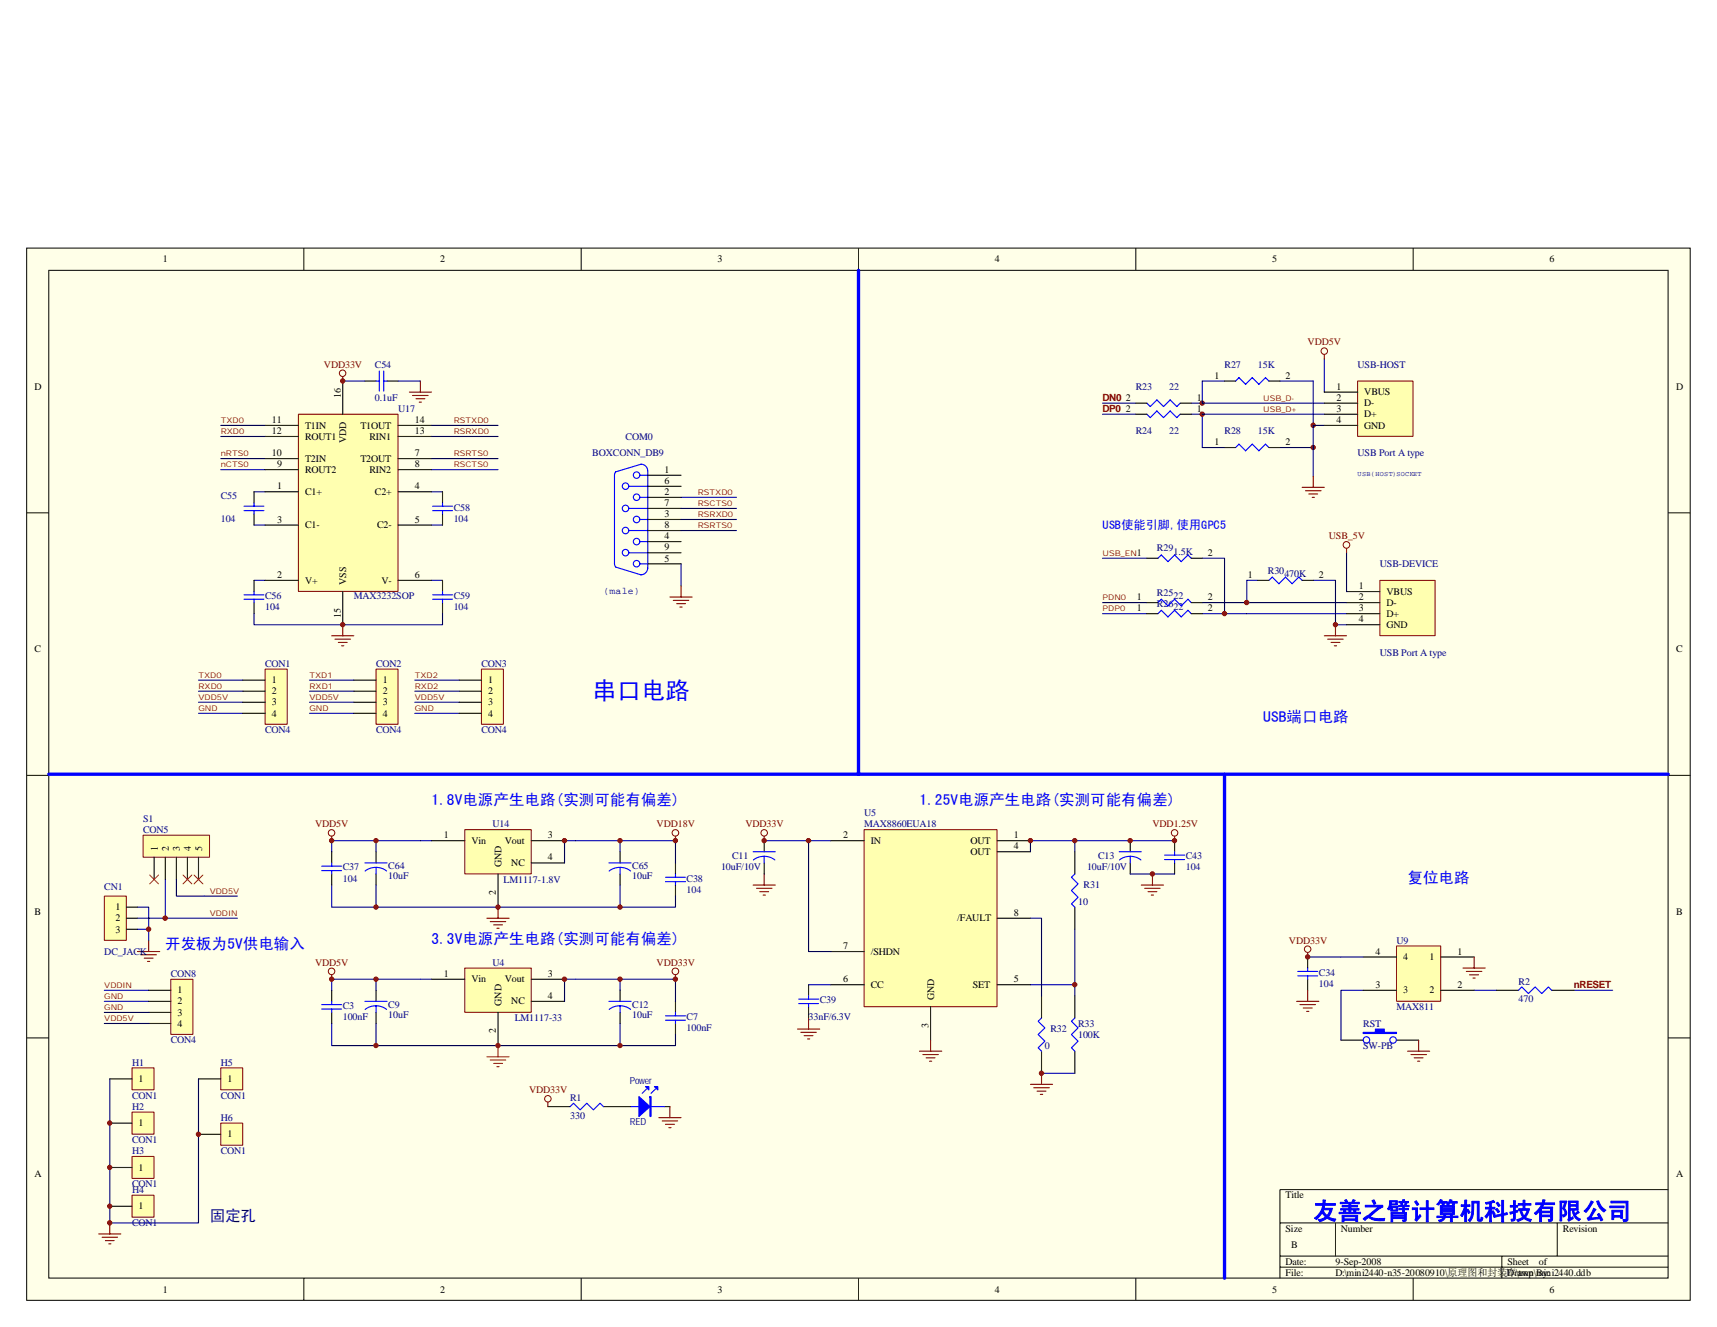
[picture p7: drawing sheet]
<svg xmlns="http://www.w3.org/2000/svg" width="279mm" height="216mm" viewBox="0 0 279 216" stroke-linecap="round" stroke-linejoin="round" font-family="sans-serif">
<path d="M4.3 40.4h270.7v171.2h-270.7z" fill="#ffffe8"/>
<g fill="none" stroke="#000" stroke-width=".16">
<path d="M4.3 40.4h270.7v171.2h-270.7zM7.9 44h263.5v163.9h-263.5zM49.4 40.4v3.6M94.6 40.4v3.6M139.7 40.4v3.6M184.8 40.4v3.6M230 40.4v3.6M4.3 83.4h3.6M271.5 83.4h3.6M4.3 126.2h3.6M271.5 126.2h3.6M4.3 168.9h3.6"/>
<path d="M271.5 168.9h3.6M208.3 199h63.2M217.3 199v5.4M253.4 199v5.4M271.5 193.5h-63.2v14.5M49.4 208v3.6M94.6 208v3.6M139.7 208v3.6M184.8 208v3.6M208.3 204.4h63.2M208.3 206.2h63.2M230 208v3.6"/>
<path d="M244.4 204.4v3.6"/>
</g>
<path d="M55.8 61.3v.7M66.6 63.8h3.6M67.1 64.3h2.6M67.7 64.9h1.4M68.2 65.4h.4M68.4 62v1.8M54 103.4h3.6M54.5 104h2.5M55.1 104.5h1.4M55.6 105.1h.3M55.8 101.6v1.8" fill="none" stroke="#800000" stroke-width=".18"/>
<g fill="none" stroke="#000080" stroke-width=".18">
<path d="M35.9 69.2h7.2M35.9 71h7.2M35.9 74.6h7.2M35.9 76.4h7.2M70.2 69.2h10.8M70.2 71h10.8M70.2 74.6h10.8M70.2 76.4h10.8M41.3 99.8v1.8h30.7v-1.8M41.3 80h1.8M41.3 85.4h1.8M41.3 94.4h1.8"/>
<path d="M70.2 80h1.8M70.2 85.4h1.8M70.2 94.4h1.8"/>
</g>
<path d="M41.3 80v1.8M41.3 83.6v1.8M41.3 94.4v1.8M41.3 98v1.8M72 80v1.8M72 83.6v1.8M72 94.4v1.8M72 98v1.8" fill="none" stroke="#000" stroke-width=".18"/>
<g fill="none" stroke="#00f" stroke-width=".18">
<path d="M39.7 83.1h3.2M39.7 82.4h3.2M39.7 97.5h3.2M39.7 96.8h3.2M41.3 81.8v.6M41.3 83.1v.5M41.3 96.2v.6M41.3 97.5v.5M70.4 83.1h3.2M70.4 82.4h3.2M70.4 97.5h3.2M70.4 96.8h3.2"/>
<path d="M72 81.8v.6M72 83.1v.5M72 96.2v.6M72 97.5v.5"/>
</g>
<circle cx="55.8" cy="60.7" r=".53" fill="none" stroke="#800000" stroke-width=".16"/>
<path d="M48.6 67.4h16.2v28.8h-16.2z" fill="#ffffb0"/>
<path d="M48.6 67.4h16.2v28.8h-16.2z" fill="none" stroke="#800000" stroke-width=".16"/>
<g fill="none" stroke="#000" stroke-width=".18">
<path d="M43.1 69.2h5.5M43.1 71h5.5M43.1 74.6h5.5M43.1 76.4h5.5M55.8 62v5.4M59.4 62h1.8M63 62h1.8M64.8 69.2h5.4M64.8 71h5.4M64.8 74.6h5.4M64.8 76.4h5.4M105.4 79.1h5.4"/>
<path d="M105.4 77.3h5.4M43.1 80h5.5M43.1 85.4h5.5M43.1 94.4h5.5M55.8 96.2v5.4M64.8 80h5.4M64.8 85.4h5.4M64.8 94.4h5.4M105.4 91.7h5.4M105.4 89.9h5.4M105.4 88.1h5.4M105.4 86.3h5.4"/>
<path d="M105.4 84.5h5.4M105.4 82.7h5.4M105.4 80.9h5.4M186.6 90.8h1.8M193.8 90.8h1.8"/>
</g>
<g fill="none" stroke="#00f" stroke-width=".18">
<path d="M61.2 62h.5M61.7 60.4v3.2M62.4 62h.6M62.4 60.4v3.2M100 77.3v14.4M100.2 76.8l-.2 .5M102.3 79.1h3.1M104.1 77.3h1.3M104.3 75.5a1.07 1.07 0 0 1 1.1 1.1M104.3 75.5l-4.1 1.3M105.4 76.6v15.9M100 91.7l.2 .5"/>
<path d="M100.2 92.3l4.1 1.2M102.3 89.9h3.1M102.3 86.3h3.1M102.3 82.7h3.1M104.1 91.7h1.3M104.1 88.1h1.3M104.1 84.5h1.3M104.1 80.9h1.3M105.4 92.4a1.08 1.08 0 0 1-1.1 1.1M188.4 90.8l.6-.5 1.1 1.1 1-1.1 1.1 1.1 1.1-1.1 .5 .5"/>
<circle cx="101.8" cy="79.1" r=".53"/>
<circle cx="103.6" cy="77.3" r=".53"/>
<circle cx="101.8" cy="86.3" r=".53"/>
<circle cx="101.8" cy="89.9" r=".53"/>
<circle cx="101.8" cy="82.7" r=".53"/>
<circle cx="103.6" cy="80.9" r=".53"/>
<circle cx="103.6" cy="88.1" r=".53"/>
<circle cx="103.6" cy="91.7" r=".53"/>
<circle cx="103.6" cy="84.5" r=".53"/>
</g>
<g fill="none" stroke="#000080" stroke-width=".18">
<path d="M215.5 58.4v5.4M55.8 62h3.6M64.8 62h3.6M179.4 65.6h5.4M179.4 67.4h5.4M193.8 65.6h21.7M193.8 67.4h21.7M195.6 67.4v5.4h3.7M199.3 62h-3.7v3.6M208.3 62h5.4v15.5M208.3 72.8h5.4M213.7 69.2h1.8"/>
<path d="M110.8 91.7v3.6M110.8 80.9h9M110.8 84.5h9M110.8 86.3h9M110.8 82.7h9M195.6 98h23.5M202.9 99.8h16.2M204.7 94.4h-1.8v3.6M213.7 94.4h3.6v7.2h1.8"/>
</g>
<path d="M109 97.1h3.6M109.6 97.7h2.5M110.1 98.2h1.4M110.6 98.8h.4M110.8 95.3v1.8" fill="none" stroke="#800000" stroke-width=".18"/>
<g fill="#800000" stroke="#800000" stroke-width=".16">
<circle cx="213.7" cy="72.8" r=".35"/>
<circle cx="195.6" cy="65.6" r=".35"/>
<circle cx="213.7" cy="69.2" r=".36"/>
<circle cx="202.9" cy="98" r=".36"/>
<circle cx="195.6" cy="67.4" r=".35"/>
</g>
<path d="M220.9 62h9v9h-9z" fill="#ffffb0"/>
<path d="M220.9 62h9v9h-9z" fill="none" stroke="#800000" stroke-width=".16"/>
<path d="M215.5 63.8h5.4M215.5 65.6h5.4M215.5 67.4h5.4M215.5 69.2h5.4" fill="none" stroke="#000" stroke-width=".18"/>
<path d="M224.6 94.4h8.9v9h-8.9z" fill="#ffffb0"/>
<g fill="none" stroke="#800000" stroke-width=".16">
<path d="M224.5 94.4h9v9h-9z"/>
<circle cx="215.5" cy="57.1" r=".53"/>
<circle cx="219.1" cy="88.7" r=".54"/>
</g>
<g fill="none" stroke="#000" stroke-width=".18">
<path d="M184.8 65.6h1.8M184.8 67.4h1.8M192 65.6h1.8M192 67.4h1.8M199.3 72.8h1.8M199.3 62h1.8M206.5 72.8h1.8M206.5 62h1.8M186.6 98h1.8M186.6 99.8h1.8M193.8 98h1.8M193.8 99.8h1.8"/>
<path d="M204.7 94.4h1.8M211.9 94.4h1.8M219.1 96.2h5.4M219.1 98h5.4M219.1 99.8h5.4M219.1 101.6h5.4M218.2 169.2h3.6M227.2 169.2h3.6"/>
</g>
<g fill="none" stroke="#00f" stroke-width=".18">
<path d="M186.6 65.6l.6 .5 1.1-1 1 1 1.1-1 1.1 1 .5-.5M186.6 67.4l.6 .5 1.1-1 1 1 1.1-1 1.1 1 .5-.5M201.1 72.8l.5-.5 1.1 1 1.1-1 1.1 1 1-1 .6 .5M201.1 62l.5-.6 1.1 1.1 1.1-1.1 1.1 1.1 1-1.1 .6 .6M188.4 99.8l.6-.5 1.1 1.1 1-1.1 1.1 1.1 1.1-1.1 .5 .5M188.4 98l.6-.5 1.1 1.1 1-1.1 1.1 1.1 1.1-1.1 .5 .5M206.5 94.4l.5-.5 1.1 1.1 1.1-1.1 1.1 1.1 1-1.1 .6 .5"/>
<circle cx="222.4" cy="169.2" r=".53"/>
<circle cx="226.7" cy="169.2" r=".53"/>
</g>
<path d="M215.5 57.7v.7M211.9 79.3h3.6M212.4 79.8h2.6M213.7 77.5v1.8M213 80.4h1.4M213.5 80.9h.4M219.1 89.2v.7M215.5 103.4h3.6M216 104h2.6M216.6 104.5h1.4M217.1 105.1h.4M217.3 101.6v1.8" fill="none" stroke="#800000" stroke-width=".18"/>
<path d="M179.4 99.8h7.2M179.4 98h7.2M179.4 90.8h7.2M195.6 90.8h3.7v9M195.6 99.8h7.3M219.1 89.9v6.3M256.1 161.1h6.3" fill="none" stroke="#000080" stroke-width=".18"/>
<path d="M221.8 168h2v-.6h1.5v.6h1.9v.1h-5.4z" fill-rule="evenodd" fill="#00f" stroke="#00f" stroke-width=".18"/>
<path d="M227.3 153.9h7.1v9h-7.1z" fill="#ffffb0"/>
<g fill="none" stroke="#800000" stroke-width=".16">
<path d="M227.2 153.9h7.2v9h-7.2z"/>
<circle cx="212.8" cy="154.4" r=".53"/>
</g>
<path d="M212.8 155.7v1.8M212.8 159.3v1.8M221.8 155.7h5.4M234.5 155.7h5.4M221.8 161.1h5.4M234.5 161.1h5.4M243.5 161.1h3.6M252.5 161.1h3.6" fill="none" stroke="#000" stroke-width=".18"/>
<g fill="none" stroke="#800000" stroke-width=".18">
<path d="M212.8 155v.7M238.1 157.5h3.6M238.6 158.1h2.5M239.1 158.6h1.5M239.7 159.1h.4M239.9 155.7v1.8M211 162.9h3.6M211.5 163.4h2.6M212.1 164h1.4M212.6 164.5h.4M212.8 161.1v1.8M229 171h3.6"/>
<path d="M229.6 171.6h2.5M230.1 172.1h1.5M230.7 172.7h.3M230.8 169.2v1.8"/>
</g>
<path d="M211.2 158.8h3.2M211.2 158.1h3.2M212.8 157.5v.6M212.8 158.8v.5M247.1 161.1l.5-.5 1.1 1 1.1-1 1.1 1 1.1-1 .5 .5" fill="none" stroke="#00f" stroke-width=".18"/>
<path d="M218.2 155.7h3.6M221.8 161.1h-3.6v8.1" fill="none" stroke="#000080" stroke-width=".18"/>
<path d="M61.2 108.9h3.6v8.9h-3.6z" fill="#ffffb0"/>
<path d="M61.2 108.9h3.6v8.9h-3.6z" fill="none" stroke="#800000" stroke-width=".16"/>
<path d="M57.6 110.7h3.6M57.6 112.5h3.6M57.6 114.3h3.6M57.6 116.1h3.6" fill="none" stroke="#000" stroke-width=".18"/>
<path d="M32.3 110.7h7.2M32.3 112.5h7.2M32.3 114.3h7.2M32.3 116.1h7.2M50.4 110.7h7.2M50.4 112.5h7.2M50.4 114.3h7.2M50.4 116.1h7.2" fill="none" stroke="#000080" stroke-width=".18"/>
<path d="M78.4 108.9h3.5v8.9h-3.5z" fill="#ffffb0"/>
<path d="M78.3 108.9h3.6v8.9h-3.6z" fill="none" stroke="#800000" stroke-width=".16"/>
<path d="M74.7 110.7h3.6M74.7 112.5h3.6M74.7 114.3h3.6M74.7 116.1h3.6" fill="none" stroke="#000" stroke-width=".18"/>
<path d="M67.5 110.7h7.2M67.5 112.5h7.2M67.5 114.3h7.2M67.5 116.1h7.2" fill="none" stroke="#000080" stroke-width=".18"/>
<path d="M43.2 108.9h3.5v8.9h-3.5z" fill="#ffffb0"/>
<path d="M43.1 108.9h3.6v8.9h-3.6z" fill="none" stroke="#800000" stroke-width=".16"/>
<path d="M39.5 110.7h3.6M39.5 112.5h3.6M39.5 114.3h3.6M39.5 116.1h3.6" fill="none" stroke="#000" stroke-width=".18"/>
<path d="M139.7 44v82M7.9 126h263.6" fill="none" stroke="#00f" stroke-width=".54"/>
<g fill="#800000" stroke="#800000" stroke-width=".16">
<circle cx="55.8" cy="101.6" r=".35"/>
<circle cx="55.8" cy="62" r=".35"/>
<circle cx="217.3" cy="101.6" r=".35"/>
<circle cx="199.3" cy="99.8" r=".35"/>
</g>
<path d="M22.4 154.8h3.6M22.9 155.3h2.5M23.5 155.9h1.4M24 156.4h.4M24.2 153v1.8" fill="none" stroke="#800000" stroke-width=".18"/>
<path d="M17 145.8h3.6v7.2h-3.6z" fill="#ffffb0"/>
<g fill="none" stroke="#800000" stroke-width=".16">
<path d="M17 145.8h3.6v7.2h-3.6z"/>
<circle cx="89.2" cy="178.8" r=".53"/>
</g>
<g fill="none" stroke="#000" stroke-width=".18">
<path d="M20.6 147.6h1.8M20.6 149.4h1.8M20.6 151.2h1.8M54 161.1v1.8M54 164.7v1.8M61.2 161.1v1.8M61.2 164.7v1.8M100.9 161.1v1.8M100.9 164.7v1.8M109.9 162.9v1.8M109.9 166.5v1.8M89.2 180h3.6"/>
<path d="M98.2 180h4.5M108.1 180h.9"/>
</g>
<path d="M22.4 151.2h1.8M54 159.3v1.8M68.4 159.3h-7.2v1.8M93.7 159.3h16.2v3.6M100.9 159.3v1.8M54 166.5v3.6h7.2M61.2 166.5v3.6M100.9 166.5v3.6h-39.7M109.9 168.3v1.8h-9" fill="none" stroke="#000080" stroke-width=".18"/>
<g fill="none" stroke="#00f" stroke-width=".18">
<path d="M52.3 164.2h3.3M52.3 163.4h3.3M54 162.9v.5M54 164.2v.5M59.4 162.9h3.6M61.2 163.6l1.1 .2 .6 .4M61.2 163.6l-1.1 .2-.7 .4M61.2 163.6v1.1M99.1 162.9h3.6M100.9 163.6l1.1 .2 .6 .4M100.9 163.6l-1.1 .2-.7 .4M100.9 163.6v1.1"/>
<path d="M105.2 177.2l-.7 .7M106.7 177.2l-.8 .7M108.3 166h3.2M108.3 165.3h3.2M109.9 164.7v.6M109.9 166v.5M92.8 180l.5-.5 1.1 1.1 1.1-1.1 1.1 1.1 1-1.1 .6 .5M102.7 180h5.4"/>
</g>
<g fill="#00f" stroke="#00f" stroke-width=".18">
<path d="M104 178.4l1.8 1.6-1.8 1.7z"/>
<path d="M106.5 176.8h.5v.5z"/>
<path d="M105.1 176.8h.5v.5z"/>
<path d="M105.8 178.4h.1v3.3h-.1z" fill-rule="evenodd"/>
</g>
<path d="M89.2 179.3v.7M107.2 181.8h3.6M107.8 182.4h2.5M108.3 182.9h1.4M108.8 183.5h.4M109 180v1.8" fill="none" stroke="#800000" stroke-width=".18"/>
<path d="M75.6 157.5h10.8v7.2h-10.8z" fill="#ffffb0"/>
<path d="M75.6 157.5h10.8v7.2h-10.8z" fill="none" stroke="#800000" stroke-width=".16"/>
<path d="M70.2 159.3h5.4M86.5 159.3h5.4M81 164.7v5.4M86.5 162.9h5.4" fill="none" stroke="#000" stroke-width=".18"/>
<path d="M68.4 159.3h1.8M93.7 159.3h-1.8v3.6" fill="none" stroke="#000080" stroke-width=".18"/>
<path d="M21.5 173.8h3.6v3.5h-3.6z" fill="#ffffb0"/>
<path d="M21.5 173.7h3.6v3.6h-3.6z" fill="none" stroke="#800000" stroke-width=".16"/>
<path d="M17.9 175.5h3.6" fill="none" stroke="#000" stroke-width=".18"/>
<path d="M21.5 181h3.6v3.5h-3.6z" fill="#ffffb0"/>
<path d="M21.5 180.9h3.6v3.6h-3.6z" fill="none" stroke="#800000" stroke-width=".16"/>
<path d="M17.9 182.7h3.6" fill="none" stroke="#000" stroke-width=".18"/>
<path d="M21.5 194.5h3.6v3.5h-3.6z" fill="#ffffb0"/>
<path d="M21.5 194.5h3.6v3.5h-3.6z" fill="none" stroke="#800000" stroke-width=".16"/>
<path d="M17.9 196.3h3.6" fill="none" stroke="#000" stroke-width=".18"/>
<path d="M21.5 188.2h3.6v3.5h-3.6z" fill="#ffffb0"/>
<path d="M21.5 188.2h3.6v3.5h-3.6z" fill="none" stroke="#800000" stroke-width=".16"/>
<path d="M17.9 189.9h3.6" fill="none" stroke="#000" stroke-width=".18"/>
<path d="M33.2 145.8h5.4M17.9 175.5v23.5" fill="none" stroke="#000080" stroke-width=".18"/>
<path d="M17.9 199v1.8M16.1 200.8h3.6M16.6 201.3h2.5M17.1 201.8h1.5M17.7 202.4h.4" fill="none" stroke="#800000" stroke-width=".18"/>
<path d="M23.3 135.9h10.8v3.6h-10.8z" fill="#ffffb0"/>
<path d="M23.3 135.9h10.8v3.6h-10.8z" fill="none" stroke="#800000" stroke-width=".16"/>
<path d="M25.1 139.5v3.6M26.9 139.5v3.6M28.7 139.5v3.6M30.5 139.5v3.6M32.3 139.5v3.6" fill="none" stroke="#000" stroke-width=".18"/>
<path d="M24.4 142.4l1.4 1.4M25.8 142.4l-1.4 1.4M29.8 142.4l1.4 1.4M31.2 142.4l-1.4 1.4M31.6 142.4l1.4 1.4M33 142.4l-1.4 1.4" fill="none" stroke="#f00" stroke-width=".16"/>
<path d="M28.7 143.1v2.7h4.5" fill="none" stroke="#000080" stroke-width=".18"/>
<path d="M27.8 159.3h3.6v9h-3.6z" fill="#ffffb0"/>
<path d="M27.8 159.3h3.6v9h-3.6z" fill="none" stroke="#800000" stroke-width=".16"/>
<path d="M24.2 161.1h3.6M24.2 162.9h3.6M24.2 164.7h3.6M24.2 166.5h3.6" fill="none" stroke="#000" stroke-width=".18"/>
<path d="M17 161.1h7.2M17 162.9h7.2M17 164.7h7.2M17 166.5h7.2" fill="none" stroke="#000080" stroke-width=".18"/>
<path d="M35.9 173.8h3.6v3.5h-3.6z" fill="#ffffb0"/>
<path d="M35.9 173.7h3.6v3.6h-3.6z" fill="none" stroke="#800000" stroke-width=".16"/>
<path d="M32.3 175.5h3.6" fill="none" stroke="#000" stroke-width=".18"/>
<path d="M35.9 182.8h3.6v3.5h-3.6z" fill="#ffffb0"/>
<g fill="none" stroke="#800000" stroke-width=".16">
<path d="M35.9 182.7h3.6v3.6h-3.6z"/>
<circle cx="54" cy="135.5" r=".53"/>
</g>
<path d="M54 138.6v1.8M61.2 138.6v1.8M100.9 138.6v1.8M54 142.2v1.8M61.2 142.2v1.8M100.9 142.2v1.8M109.9 140.4v1.8M109.9 144v1.8M32.3 184.6h3.6" fill="none" stroke="#000" stroke-width=".18"/>
<path d="M61.2 136.8v1.8M68.4 136.8h-14.4v1.8M93.7 136.8h16.2v3.6M100.9 136.8v1.8M54 144v3.6h7.2M61.2 144v3.6M100.9 144v3.6h-39.7M109.9 145.8v1.8h-9M32.3 175.5v23.5h-14.4" fill="none" stroke="#000080" stroke-width=".18"/>
<path d="M79.2 171.9h3.6M79.8 172.5h2.5M80.3 173h1.5M80.9 173.5h.3M81 170.1v1.8" fill="none" stroke="#f00" stroke-width=".18"/>
<g fill="none" stroke="#00f" stroke-width=".18">
<path d="M52.3 141.6h3.3M52.3 140.9h3.3M54 140.4v.5M54 141.6v.6M59.4 140.4h3.6M61.2 141.1l1.1 .2 .6 .4M61.2 141.1l-1.1 .2-.7 .4M61.2 141.1v1.1M99.1 140.4h3.6M100.9 141.1l1.1 .2 .6 .4M100.9 141.1l-1.1 .2-.7 .4M100.9 141.1v1.1"/>
<path d="M108.3 143.4h3.2M108.3 142.7h3.2M109.9 142.2v.5M109.9 143.4v.6"/>
</g>
<path d="M54 136.1v.7M79.2 149.4h3.6M79.8 149.9h2.5M80.3 150.5h1.5M80.9 151h.3M81 147.6v1.8" fill="none" stroke="#800000" stroke-width=".18"/>
<path d="M75.6 135h10.8v7.2h-10.8z" fill="#ffffb0"/>
<g fill="none" stroke="#800000" stroke-width=".16">
<path d="M75.6 135h10.8v7.2h-10.8z"/>
<circle cx="109.9" cy="135.5" r=".54"/>
<circle cx="53.9" cy="158" r=".53"/>
<circle cx="109.9" cy="158" r=".54"/>
</g>
<path d="M70.2 136.8h5.4M86.5 136.8h5.4M81 142.2v5.4M86.5 140.4h5.4" fill="none" stroke="#000" stroke-width=".18"/>
<path d="M68.4 136.8h1.8M93.7 136.8h-1.8v3.6M22.4 147.6h1.8v5.4M22.4 149.4h4.5M26.9 143.1v6.3h11.7M54 159.3h7.2" fill="none" stroke="#000080" stroke-width=".18"/>
<path d="M109.9 136.1v.7M54 158.6v.7M109.9 158.6v.7" fill="none" stroke="#800000" stroke-width=".18"/>
<g fill="#800000" stroke="#800000" stroke-width=".16">
<circle cx="24.2" cy="151.2" r=".35"/>
<circle cx="61.2" cy="159.3" r=".35"/>
<circle cx="61.2" cy="170.1" r=".35"/>
<circle cx="109.9" cy="159.3" r=".35"/>
<circle cx="100.9" cy="159.3" r=".35"/>
<circle cx="54" cy="159.3" r=".35"/>
<circle cx="81" cy="170.1" r=".35"/>
<circle cx="91.9" cy="159.3" r=".35"/>
<circle cx="17.9" cy="182.7" r=".35"/>
<circle cx="17.9" cy="196.2" r=".35"/>
<circle cx="17.9" cy="189.9" r=".35"/>
<circle cx="17.9" cy="199" r=".35"/>
<circle cx="32.3" cy="184.5" r=".35"/>
<circle cx="81" cy="147.6" r=".35"/>
<circle cx="61.2" cy="136.8" r=".35"/>
<circle cx="61.2" cy="147.6" r=".35"/>
<circle cx="100.9" cy="147.6" r=".35"/>
<circle cx="109.9" cy="136.8" r=".35"/>
<circle cx="100.9" cy="136.8" r=".35"/>
<circle cx="54" cy="136.8" r=".35"/>
<circle cx="91.9" cy="136.8" r=".35"/>
<circle cx="26.9" cy="149.4" r=".36"/>
<circle cx="100.9" cy="170.1" r=".35"/>
</g>
<path d="M140.6 135h21.6v28.8h-21.6z" fill="#ffffb0"/>
<g fill="none" stroke="#800000" stroke-width=".16">
<path d="M140.6 135h21.6v28.8h-21.6z"/>
<circle cx="124.4" cy="135.5" r=".53"/>
<circle cx="191.1" cy="135.5" r=".53"/>
</g>
<g fill="none" stroke="#000" stroke-width=".18">
<path d="M124.4 136.8v1.8M135.2 136.8h5.4M162.3 136.8h5.4M162.3 138.6h5.4M174.9 138.6v3.6M183.9 136.8v1.8M191.1 136.8v1.8M124.4 140.4v1.8M135.2 154.8h5.4M162.3 149.4h5.4M174.9 147.6v3.6M183.9 140.4v1.8"/>
<path d="M191.1 140.4v1.8M131.6 160.2v1.8M131.6 163.8v1.8M135.2 160.2h5.4M151.4 163.8v5.4M162.3 160.2h5.4M169.5 162v3.6M169.5 171v3.6M174.9 162v3.6M174.9 171v3.6"/>
</g>
<g fill="none" stroke="#00f" stroke-width=".18">
<path d="M122.6 138.6h3.6M124.4 139.3l1.1 .2 .6 .4M124.4 139.3l-1.2 .2-.6 .4M124.4 139.3v1.1M182.1 138.6h3.6M183.9 139.3l1.1 .2 .7 .4M183.9 139.3l-1.1 .2-.6 .4M183.9 139.3v1.1M189.5 139.8h3.3M189.5 139.1h3.3M191.1 138.6v.5M191.1 139.8v.6"/>
<path d="M174.9 142.2l-.6 .5 1.1 1.1-1.1 1.1 1.1 1.1-1.1 1.1 .6 .5M130 163.3h3.2M130 162.6h3.2M131.6 162v.6M131.6 163.3v.5M169.5 165.6l-.6 .6 1.1 1-1.1 1.1 1.1 1.1-1.1 1.1 .6 .5M174.9 165.6l-.6 .6 1.1 1-1.1 1.1 1.1 1.1-1.1 1.1 .6 .5"/>
</g>
<path d="M124.4 136.8h10.8M131.6 136.8v18h3.6M174.9 136.8v1.8M191.1 136.8h-23.4v1.8M167.7 149.4h1.8v12.6M174.9 151.2v10.8M183.9 142.2h7.2M212.8 155.7h5.4M131.6 160.2h3.6M167.7 160.2h7.2M169.5 174.6h5.4M239.9 161.1h3.6" fill="none" stroke="#000080" stroke-width=".18"/>
<g fill="none" stroke="#800000" stroke-width=".18">
<path d="M124.4 136.1v.7M191.1 136.1v.7M122.6 144h3.6M123.1 144.5h2.5M123.6 145.1h1.5M124.2 145.6h.3M124.4 142.2v1.8M185.7 144h3.6M186.3 144.5h2.5M186.8 145.1h1.5M187.3 145.6h.4M187.5 142.2v1.8"/>
<path d="M129.8 167.4h3.6M130.3 168h2.5M130.9 168.5h1.4M131.4 169h.4M131.6 165.6v1.8M149.6 171h3.6M150.2 171.6h2.5M150.7 172.1h1.4M151.3 172.7h.3M151.4 169.2v1.8M167.7 176.4h3.6M168.2 177h2.6"/>
<path d="M168.8 177.5h1.4M169.3 178.1h.4M169.5 174.6v1.8"/>
</g>
<g fill="#800000" stroke="#800000" stroke-width=".16">
<circle cx="167.7" cy="136.8" r=".35"/>
<circle cx="191.1" cy="136.8" r=".35"/>
<circle cx="124.3" cy="136.8" r=".35"/>
<circle cx="131.6" cy="136.8" r=".35"/>
<circle cx="169.5" cy="174.6" r=".35"/>
<circle cx="174.9" cy="160.2" r=".35"/>
<circle cx="174.9" cy="136.8" r=".35"/>
<circle cx="183.9" cy="136.8" r=".35"/>
<circle cx="187.5" cy="142.2" r=".35"/>
<circle cx="212.8" cy="155.7" r=".36"/>
</g>
<path d="M199.3 126v82" fill="none" stroke="#00f" stroke-width=".54"/>
<g font-size="4" fill="#00f">
<text x="96.4" y="113.7">串口电路</text>
<text x="213.7" y="198.4">友善之臂计算机科技有限公司</text>
</g>
<g font-size="2.5" fill="#00f">
<text x="205.6" y="117.5">USB端口电路</text>
<text x="70.2" y="131">1.8V电源产生电路(实测可能有偏差)</text>
<text x="149.6" y="131">1.25V电源产生电路(实测可能有偏差)</text>
<text x="229" y="143.6">复位电路</text>
<text x="26.9" y="154.5">开发板为5V供电输入</text>
<text x="70.2" y="153.5">3.3V电源产生电路(实测可能有偏差)</text>
</g>
<text font-size="2.5" fill="#000080" x="34.1" y="198.6">固定孔</text>
<text font-size="2" fill="#00f" x="179.4" y="86">USB使能引脚,使用GPC5</text>
<g font-size="1.6">
<text x="26.5" y="42.7">1</text>
<text x="71.6" y="42.7">2</text>
<text x="116.8" y="42.7">3</text>
<text x="161.9" y="42.7">4</text>
<text x="207" y="42.7">5</text>
<text x="252.1" y="42.7">6</text>
<text x="5.6" y="63.4">D</text>
<text x="55.5" y="64.7" transform="rotate(-90 55.5 64.7)">16</text>
<text x="183.2" y="65.2">2</text>
<text x="194.8" y="65.2">1</text>
<text x="197.6" y="61.6">1</text>
<text x="209.2" y="61.6">2</text>
<text x="217.5" y="63.4">1</text>
<text x="217.5" y="65.2">2</text>
<text x="222" y="64.3">VBUS</text>
<text x="272.7" y="63.4">D</text>
<text x="44.2" y="68.8">11</text>
<text x="44.2" y="70.6">12</text>
<text x="49.6" y="69.7">T1IN</text>
<text x="49.6" y="71.5">ROUT1</text>
<text x="58.7" y="69.7">T1OUT</text>
<text x="60.1" y="71.5">RIN1</text>
<text x="67.5" y="68.8">14</text>
<text x="67.5" y="70.6">13</text>
<text x="183.2" y="67">2</text>
<text x="194.8" y="67">1</text>
<text x="217.5" y="67">3</text>
<text x="217.5" y="68.8">4</text>
<text x="222" y="66.1">D-</text>
<text x="222" y="67.9">D+</text>
<text x="222" y="69.7">GND</text>
<text x="44.2" y="74.2">10</text>
<text x="45.1" y="76">9</text>
<text x="49.6" y="75.1">T2IN</text>
<text x="49.6" y="76.9">ROUT2</text>
<text x="56.3" y="72.1" transform="rotate(-90 56.3 72.1)">VDD</text>
<text x="58.7" y="75.1">T2OUT</text>
<text x="60.1" y="76.9">RIN2</text>
<text x="67.5" y="74.2">7</text>
<text x="67.5" y="76">8</text>
<text x="108.1" y="76.9">1</text>
<text x="197.6" y="72.4">1</text>
<text x="209.2" y="72.4">2</text>
<text x="45.1" y="79.6">1</text>
<text x="49.6" y="80.5">C1+</text>
<text x="61" y="80.5">C2+</text>
<text x="67.5" y="79.6">4</text>
<text x="108.1" y="82.3">7</text>
<text x="108.1" y="80.5">2</text>
<text x="108.1" y="78.7">6</text>
<text x="45.1" y="85">3</text>
<text x="49.6" y="85.9">C1-</text>
<text x="61.4" y="85.9">C2-</text>
<text x="67.5" y="85">5</text>
<text x="108.1" y="89.5">9</text>
<text x="108.1" y="87.7">4</text>
<text x="108.1" y="85.9">8</text>
<text x="108.1" y="84.1">3</text>
<text x="45.1" y="94">2</text>
<text x="49.6" y="95">V+</text>
<text x="56.3" y="95.2" transform="rotate(-90 56.3 95.2)">VSS</text>
<text x="62.1" y="95">V-</text>
<text x="67.5" y="94">6</text>
<text x="108.1" y="91.4">5</text>
<text x="185" y="90.4">1</text>
<text x="196.6" y="90.4">2</text>
<text x="203.1" y="94">1</text>
<text x="214.6" y="94">2</text>
<text x="221.1" y="95.8">1</text>
<text x="55.5" y="100.6" transform="rotate(-90 55.5 100.6)">15</text>
<text x="185" y="99.5">1</text>
<text x="185" y="97.7">1</text>
<text x="196.6" y="99.5">2</text>
<text x="196.6" y="97.7">2</text>
<text x="221.1" y="97.7">2</text>
<text x="221.1" y="99.5">3</text>
<text x="221.1" y="101.3">4</text>
<text x="225.6" y="96.8">VBUS</text>
<text x="225.6" y="98.6">D-</text>
<text x="225.6" y="100.4">D+</text>
<text x="5.6" y="106.1">C</text>
<text x="225.6" y="102.2">GND</text>
<text x="272.7" y="106.1">C</text>
<text x="44.2" y="111.2">1</text>
<text x="44.2" y="113">2</text>
<text x="62.3" y="111.2">1</text>
<text x="62.3" y="113">2</text>
<text x="79.4" y="111.2">1</text>
<text x="79.4" y="113">2</text>
<text x="44.2" y="114.8">3</text>
<text x="44.2" y="116.6">4</text>
<text x="62.3" y="114.8">3</text>
<text x="62.3" y="116.6">4</text>
<text x="79.4" y="114.8">3</text>
<text x="79.4" y="116.6">4</text>
<text x="72.2" y="136.4">1</text>
<text x="76.7" y="137.3">Vin</text>
<text x="82.1" y="137.3">Vout</text>
<text x="89.2" y="136.4">3</text>
<text x="137.2" y="136.4">2</text>
<text x="141.7" y="137.3">IN</text>
<text x="157.9" y="137.3">OUT</text>
<text x="165" y="136.4">1</text>
<text x="25.7" y="138.4" transform="rotate(-90 25.7 138.4)">1</text>
<text x="27.5" y="138.4" transform="rotate(-90 27.5 138.4)">2</text>
<text x="29.3" y="138.4" transform="rotate(-90 29.3 138.4)">3</text>
<text x="31.1" y="138.4" transform="rotate(-90 31.1 138.4)">4</text>
<text x="32.9" y="138.4" transform="rotate(-90 32.9 138.4)">5</text>
<text x="81.6" y="141.1" transform="rotate(-90 81.6 141.1)">GND</text>
<text x="83.2" y="140.9">NC</text>
<text x="89.2" y="140">4</text>
<text x="157.9" y="139.1">OUT</text>
<text x="165" y="138.2">4</text>
<text x="5.6" y="148.8">B</text>
<text x="18.8" y="148.1">1</text>
<text x="18.8" y="149.9">2</text>
<text x="80.7" y="145.6" transform="rotate(-90 80.7 145.6)">2</text>
<text x="155.8" y="149.9">/FAULT</text>
<text x="165" y="149">8</text>
<text x="272.7" y="148.8">B</text>
<text x="18.8" y="151.7">3</text>
<text x="137.2" y="154.4">7</text>
<text x="141.7" y="155.3">/SHDN</text>
<text x="223.8" y="155.3">4</text>
<text x="237.2" y="155.3">1</text>
<text x="28.9" y="161.6">1</text>
<text x="72.2" y="158.9">1</text>
<text x="76.7" y="159.8">Vin</text>
<text x="82.1" y="159.8">Vout</text>
<text x="89.2" y="158.9">3</text>
<text x="137.2" y="159.8">6</text>
<text x="141.7" y="160.7">CC</text>
<text x="158.3" y="160.7">SET</text>
<text x="165" y="159.8">5</text>
<text x="223.8" y="160.7">3</text>
<text x="228.3" y="161.6">3</text>
<text x="228.3" y="156.2">4</text>
<text x="232.6" y="156.2">1</text>
<text x="232.6" y="161.6">2</text>
<text x="237.2" y="160.7">2</text>
<text x="28.9" y="163.4">2</text>
<text x="28.9" y="165.2">3</text>
<text x="28.9" y="167">4</text>
<text x="81.6" y="163.6" transform="rotate(-90 81.6 163.6)">GND</text>
<text x="83.2" y="163.4">NC</text>
<text x="89.2" y="162.5">4</text>
<text x="151.1" y="167.2" transform="rotate(-90 151.1 167.2)">3</text>
<text x="152" y="162.7" transform="rotate(-90 152 162.7)">GND</text>
<text x="80.7" y="168.1" transform="rotate(-90 80.7 168.1)">2</text>
<text x="22.6" y="176">1</text>
<text x="37" y="176">1</text>
<text x="22.6" y="183.3">1</text>
<text x="37" y="185.1">1</text>
<text x="5.6" y="191.6">A</text>
<text x="22.6" y="190.5">1</text>
<text x="272.7" y="191.6">A</text>
<text x="22.6" y="196.8">1</text>
<text x="209.2" y="195">Title</text>
<text x="209.2" y="200.4">Size</text>
<text x="210.1" y="203.1">B</text>
<text x="218.2" y="200.4">Number</text>
<text x="254.3" y="200.4">Revision</text>
<text x="209.2" y="205.8">Date:</text>
<text x="209.2" y="207.6">File:</text>
<text x="217.3" y="205.8">9-Sep-2008</text>
<text x="217.3" y="207.6">D:\mini2440-n35-20080910\原理图和封装库\tmp\mini2440.ddb</text>
<text x="245.3" y="207.6">Drawn By:</text>
<text x="245.3" y="205.8">Sheet</text>
<text x="250.4" y="205.8">of</text>
<text x="26.5" y="210.3">1</text>
<text x="71.6" y="210.3">2</text>
<text x="116.8" y="210.3">3</text>
<text x="161.9" y="210.3">4</text>
<text x="207" y="210.3">5</text>
<text x="252.1" y="210.3">6</text>
</g>
<g font-size="1.6" fill="#800000">
<text x="52.7" y="59.8">VDD33V</text>
<text x="212.8" y="56.2">VDD5V</text>
<text x="179.4" y="65.2">DN0</text>
<text x="179.4" y="67">DP0</text>
<text x="216.2" y="87.7">USB_5V</text>
<text x="51.3" y="134.6">VDD5V</text>
<text x="106.8" y="134.6">VDD18V</text>
<text x="121.3" y="134.6">VDD33V</text>
<text x="187.5" y="134.6">VDD1.25V</text>
<text x="209.7" y="153.5">VDD33V</text>
<text x="51.3" y="157.1">VDD5V</text>
<text x="106.8" y="157.1">VDD33V</text>
<text x="256.1" y="160.7">nRESET</text>
<text x="86.1" y="177.8">VDD33V</text>
</g>
<g font-size="1.6" fill="#000080">
<text x="61" y="59.8">C54</text>
<text x="199.3" y="59.8">R27</text>
<text x="204.7" y="59.8">15K</text>
<text x="220.9" y="59.8">USB-HOST</text>
<text x="61" y="65.2">0.1uF</text>
<text x="184.8" y="63.4">R23</text>
<text x="190.2" y="63.4">22</text>
<text x="64.8" y="67">U17</text>
<text x="101.8" y="71.5">COM0</text>
<text x="184.8" y="70.6">R24</text>
<text x="190.2" y="70.6">22</text>
<text x="199.3" y="70.6">R28</text>
<text x="204.7" y="70.6">15K</text>
<text x="96.4" y="74.2">BOXCONN_DB9</text>
<text x="220.9" y="74.2">USB Port A type</text>
<text x="35.9" y="81.3">C55</text>
<text x="73.8" y="83.1">C58</text>
<text x="35.9" y="84.9">104</text>
<text x="73.8" y="84.9">104</text>
<text x="188.3" y="89.7">R29</text>
<text x="191" y="90.3">1.5K</text>
<text x="206.3" y="93.3">R30</text>
<text x="209" y="93.9">470K</text>
<text x="224.5" y="92.2">USB-DEVICE</text>
<text x="43.1" y="97.5">C56</text>
<text x="43.1" y="99.3">104</text>
<text x="57.6" y="97.5">MAX3232SOP</text>
<text x="73.8" y="97.5">C59</text>
<text x="73.8" y="99.3">104</text>
<text x="98.2" y="96.7">(male)</text>
<text x="188.3" y="98.7">R26</text>
<text x="188.3" y="96.9">R25</text>
<text x="191" y="99.3">22</text>
<text x="191" y="97.5">22</text>
<text x="224.5" y="106.7">USB Port A type</text>
<text x="43.1" y="108.5">CON1</text>
<text x="61.2" y="108.5">CON2</text>
<text x="78.3" y="108.5">CON3</text>
<text x="43.1" y="119.3">CON4</text>
<text x="61.2" y="119.3">CON4</text>
<text x="78.3" y="119.3">CON4</text>
<text x="23.3" y="133.7">S1</text>
<text x="23.3" y="135.5">CON5</text>
<text x="80.1" y="134.6">U14</text>
<text x="140.6" y="132.8">U5</text>
<text x="140.6" y="134.6">MAX8860EUA18</text>
<text x="55.8" y="141.6">C37</text>
<text x="55.8" y="143.4">104</text>
<text x="63.2" y="141.5">C64</text>
<text x="63.2" y="143.1">10uF</text>
<text x="81.9" y="143.6">LM1117-1.8V</text>
<text x="102.9" y="141.5">C65</text>
<text x="102.9" y="143.1">10uF</text>
<text x="111.7" y="143.4">C38</text>
<text x="117.3" y="141.6">10uF/10V</text>
<text x="119.1" y="139.8">C11</text>
<text x="176.9" y="141.6">10uF/10V</text>
<text x="178.7" y="139.8">C13</text>
<text x="193" y="139.8">C43</text>
<text x="193" y="141.6">104</text>
<text x="17" y="144.9">CN1</text>
<text x="111.7" y="145.2">104</text>
<text x="175.4" y="147.2">10</text>
<text x="176.3" y="144.5">R31</text>
<text x="17" y="155.3">DC_JACK</text>
<text x="227.2" y="153.5">U9</text>
<text x="27.8" y="158.9">CON8</text>
<text x="80.1" y="157.1">U4</text>
<text x="214.6" y="158.7">C34</text>
<text x="214.6" y="160.5">104</text>
<text x="247.1" y="160.2">R2</text>
<text x="55.8" y="164.1">C3</text>
<text x="55.8" y="166">100nF</text>
<text x="63.2" y="164">C9</text>
<text x="63.2" y="165.6">10uF</text>
<text x="83.8" y="166.1">LM1117-33</text>
<text x="102.9" y="164">C12</text>
<text x="102.9" y="165.6">10uF</text>
<text x="111.7" y="166">C7</text>
<text x="111.7" y="167.8">100nF</text>
<text x="131.6" y="166">33nF/6.3V</text>
<text x="133.4" y="163.3">C39</text>
<text x="170.9" y="167.9">R32</text>
<text x="175.4" y="167">R33</text>
<text x="221.8" y="167">RST</text>
<text x="227.2" y="164.3">MAX811</text>
<text x="247.1" y="163.1">470</text>
<text x="21.5" y="173.4">H1</text>
<text x="27.8" y="169.7">CON4</text>
<text x="35.9" y="173.4">H5</text>
<text x="170" y="170.6">0</text>
<text x="175.4" y="168.8">100K</text>
<text x="221.8" y="170.6">SW-PB</text>
<text x="21.5" y="178.8">CON1</text>
<text x="35.9" y="178.8">CON1</text>
<text x="92.8" y="179.1">R1</text>
<text x="102.5" y="176.4">Pow</text>
<text x="104.9" y="176.4">er</text>
<text x="21.5" y="180.6">H2</text>
<text x="21.5" y="186">CON1</text>
<text x="35.9" y="182.4">H6</text>
<text x="92.8" y="182">330</text>
<text x="102.5" y="183.1">RED</text>
<text x="21.5" y="187.8">H3</text>
<text x="35.9" y="187.8">CON1</text>
<text x="21.5" y="194.1">H4</text>
<text x="21.5" y="193.2">CON1</text>
<text x="21.5" y="199.5">CON1</text>
</g>
<g font-size="1.3" fill="#800000">
<text x="205.6" y="65.2">USB_D-</text>
<text x="35.9" y="68.8">TXD0</text>
<text x="35.9" y="70.6">RXD0</text>
<text x="73.8" y="68.8">RSTXD0</text>
<text x="73.8" y="70.6">RSRXD0</text>
<text x="205.6" y="67">USB_D+</text>
<text x="35.9" y="74.2">nRTS0</text>
<text x="35.9" y="76">nCTS0</text>
<text x="73.8" y="74.2">RSRTS0</text>
<text x="73.8" y="76">RSCTS0</text>
<text x="113.5" y="80.5">RSTXD0</text>
<text x="113.5" y="82.3">RSCTS0</text>
<text x="113.5" y="84.1">RSRXD0</text>
<text x="113.5" y="85.9">RSRTS0</text>
<text x="179.4" y="90.4">USB_EN</text>
<text x="179.4" y="97.6">PDN0</text>
<text x="179.4" y="99.4">PDP0</text>
<text x="32.3" y="113.9">VDD5V</text>
<text x="32.3" y="112.1">RXD0</text>
<text x="32.3" y="110.3">TXD0</text>
<text x="50.4" y="113.9">VDD5V</text>
<text x="50.4" y="112.1">RXD1</text>
<text x="50.4" y="110.3">TXD1</text>
<text x="67.5" y="113.9">VDD5V</text>
<text x="67.5" y="112.1">RXD2</text>
<text x="67.5" y="110.3">TXD2</text>
<text x="32.3" y="115.7">GND</text>
<text x="50.4" y="115.7">GND</text>
<text x="67.5" y="115.7">GND</text>
<text x="34.1" y="145.4">VDD5V</text>
<text x="34.1" y="149">VDDIN</text>
<text x="17" y="160.7">VDDIN</text>
<text x="17" y="162.5">GND</text>
<text x="17" y="166.1">VDD5V</text>
<text x="17" y="164.3">GND</text>
</g>
<text font-size="1.1" fill="#000080" x="220.9" y="77.4">USB(HOST)SOCKET</text>
</svg>
